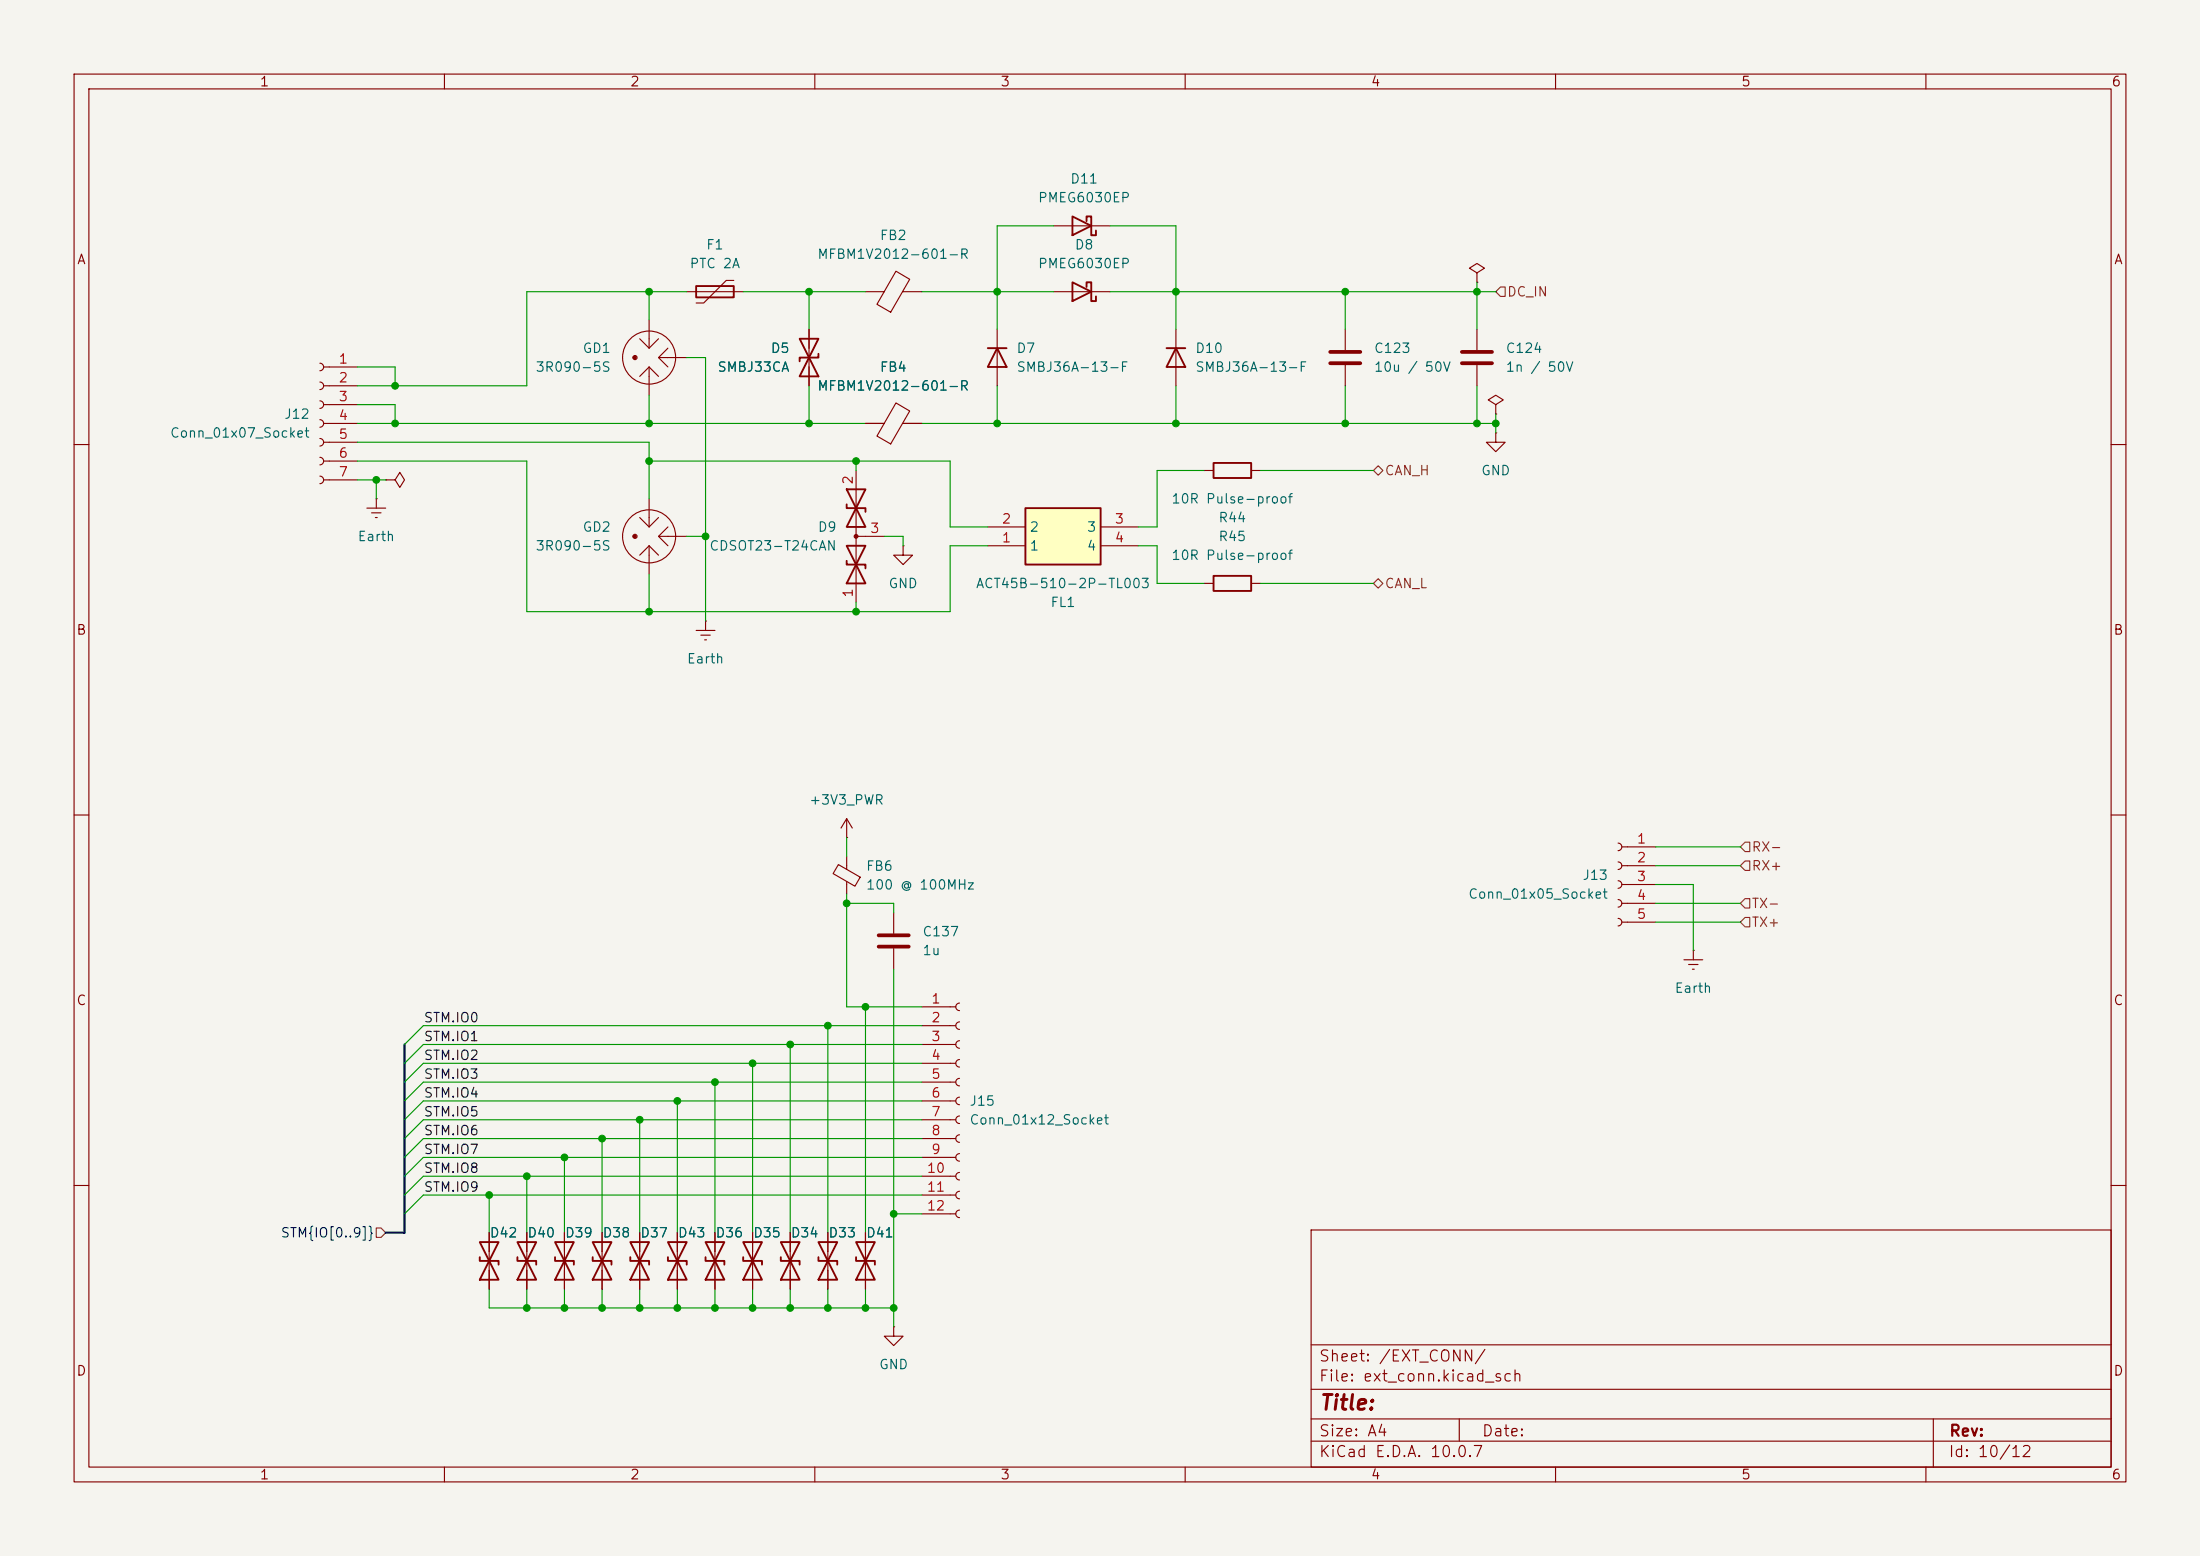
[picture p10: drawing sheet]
<svg xmlns="http://www.w3.org/2000/svg" width="297mm" height="210mm" viewBox="0 0 297 210" stroke-linecap="round" stroke-linejoin="round" font-family="sans-serif">
<path d="M0 0h297v210h-297z" fill="#f5f4ef" stroke="#f5f4ef" stroke-width=".14"/>
<g fill="none" stroke="#840000" stroke-width=".15">
<path d="M10 10h277v190h-277zM12 12h273v186h-273zM60 10v2M110 10v2M160 10v2M210 10v2M260 10v2M199.4 36.8l1-.6-1-.6-1 .6 1 .6v1.3M199.4 38.1h.1M43.2 49a.51 .51 0 0 1 .5 .5 .51 .51 0 0 1-.5 .5M43.2 51.6a.51 .51 0 0 1 .5 .5 .51 .51 0 0 1-.5 .5M43.2 54.1a.51 .51 0 0 1 .5 .5 .51 .51 0 0 1-.5 .5"/>
<path d="M43.2 56.6a.51 .51 0 0 1 .5 .6 .51 .51 0 0 1-.5 .5M43.2 59.2a.51 .51 0 0 1 .5 .5 .51 .51 0 0 1-.5 .5M43.7 49.5h4.6M43.7 52.1h4.6M43.7 54.6h4.6M43.7 57.2h4.6M43.7 59.7h4.6M86.4 45.7l1.2 1.3M87.6 43.2v3.8M87.6 49.5v3.8M87.6 49.5l1.3 1.3M87.6 49.5l-1.2 1.3"/>
<path d="M88.9 48.3h3.8M88.9 45.7l-1.3 1.3M90.2 47l-1.3 1.3 1.3 1.2M134.6 44.5v7.6M181.6 44.5v2.7M181.6 49.3v2.8M199.4 44.5v2.7M199.4 49.3v2.8M201.9 58.4v1.3h1.3l-1.3 1.3-1.2-1.3h1.2M201.9 58.4h.1M10 60h2M43.2 61.7a.51 .51 0 0 1 .5 .5 .51 .51 0 0 1-.5 .5"/>
<path d="M43.2 64.3a.51 .51 0 0 1 .5 .5 .51 .51 0 0 1-.5 .5M43.7 62.2h4.6M43.7 64.8h4.6M52.1 64.8h1.2l.7-1 .6 1-.6 1-.7-1M52.1 64.8h.1M86.4 69.9l1.2 1.2M87.6 67.3v3.8M87.6 73.7v3.8M87.6 73.7l1.3 1.2M87.6 73.7l-1.2 1.2M88.9 72.4h3.8M88.9 69.9l-1.3 1.2"/>
<path d="M90.2 71.1l-1.3 1.3 1.3 1.3M162.6 78.7h1.2M168.9 78.7h1.3M285 60h2M94 85.1h2.5M94.6 85.7h1.3M95.1 86.4h.3M95.2 83.8h.1M95.2 83.8v1.3M10 110h2M113.2 116.7l2.9 1.7-.7 1.2-2.9-1.7zM114.3 113h.1"/>
<path d="M114.3 110.5l-.8 1.3M114.3 110.5l.8 1.3M114.3 110.5v2.5M114.3 115.6v1.7M114.3 119v1.7M285 110h2M120.6 123.2v2.8M120.6 128v2.8M124.5 135.9h4.5M124.5 138.4h4.5M129.5 135.4a.51 .51 0 0 0-.5 .5 .51 .51 0 0 0 .5 .5M129.5 137.9a.51 .51 0 0 0-.5 .5 .51 .51 0 0 0 .5 .5"/>
<path d="M124.5 141h4.5M124.5 143.5h4.5M124.5 146.1h4.5M124.5 148.6h4.5M124.5 151.1h4.5M124.5 153.7h4.5M124.5 156.2h4.5M124.5 158.8h4.5M129.5 140.5a.51 .51 0 0 0-.5 .5 .51 .51 0 0 0 .5 .5M129.5 143a.51 .51 0 0 0-.5 .5 .51 .51 0 0 0 .5 .5M129.5 145.5a.51 .51 0 0 0-.5 .6 .51 .51 0 0 0 .5 .5M129.5 148.1a.51 .51 0 0 0-.5 .5 .51 .51 0 0 0 .5 .5"/>
<path d="M129.5 150.6a.51 .51 0 0 0-.5 .5 .51 .51 0 0 0 .5 .5M129.5 153.2a.51 .51 0 0 0-.5 .5 .51 .51 0 0 0 .5 .5M129.5 155.7a.51 .51 0 0 0-.5 .5 .51 .51 0 0 0 .5 .5M129.5 158.2a.51 .51 0 0 0-.5 .6 .51 .51 0 0 0 .5 .5M10 160h2M66 166.4v7.6M116.8 166.4v7.6M120.6 179.1v1.2h1.3l-1.3 1.3-1.2-1.3h1.2M120.6 179.1h.1M124.5 161.3h4.5M124.5 163.8h4.5M129.5 160.8a.51 .51 0 0 0-.5 .5 .51 .51 0 0 0 .5 .5"/>
<path d="M129.5 163.3a.51 .51 0 0 0-.5 .5 .51 .51 0 0 0 .5 .5M177 166h108v32h-108zM285 160h2M60 198v2M110 198v2M160 198v2M177 194.5h108M177 191.5h108M177 187.5h108M177 181.5h108M197 191.5v3M210 198v2"/>
<path d="M260 198v2M261 191.5v6.5"/>
<circle cx="85.6" cy="48.3" r=".13"/>
<circle cx="85.7" cy="48.3" r=".13"/>
<circle cx="85.7" cy="48.3" r=".28"/>
<circle cx="87.6" cy="48.3" r="3.6"/>
<circle cx="85.6" cy="72.4" r=".13"/>
<circle cx="85.7" cy="72.4" r=".13"/>
<circle cx="85.7" cy="72.4" r=".28"/>
<circle cx="87.6" cy="72.4" r="3.6"/>
</g>
<path d="M179.6 49h4M179.6 47.5h4M197.4 49h4M197.4 47.5h4M118.6 126.2h4.1M118.6 127.8h4.1" fill="none" stroke="#840000" stroke-width=".51"/>
<path d="M133.3 47h2.6M134.6 47l1.3 2.5h-2.6zM163.8 77.7h5.1v2.1h-5.1zM64.8 167.6h2.5l-2.5 5.1h2.5zM64.8 169.7v.5h2.5v.5M115.6 167.6h2.5l-2.5 5.1h2.5zM115.6 169.7v.5h2.5v.5" fill="none" stroke="#840000" stroke-width=".25"/>
<path d="M138.4 68.6h10.2v7.6h-10.2z" fill="#ffffc2"/>
<g fill="none" stroke="#840000" stroke-width=".25">
<path d="M94 38.6h5.1v1.5h-5.1zM144.8 29.2l2.5 1.3-2.5 1.3zM144.8 38.1l2.5 1.3-2.5 1.2zM146.7 29.8v-.6h.6v2.6h.7v-.7M146.7 38.7v-.6h.6v2.5h.7v-.6M107.9 45.7l2.6 5.1h-2.6l2.6-5.1zM110.5 47.8v.5h-2.6v.5M157.5 47h2.5M158.7 47l1.3 2.5h-2.5zM114.3 73.7l2.5 5h-2.5l2.5-5zM114.3 75.7v.5h2.5v.5M114.3 68.1v.5h2.5v.5"/>
<path d="M114.3 66l2.5 5.1h-2.5l2.5-5.1zM138.4 68.6h10.2v7.6h-10.2zM163.8 62.5h5.1v2h-5.1zM69.8 167.6h2.6l-2.6 5.1h2.6zM69.8 169.7v.5h2.6v.5M74.9 167.6h2.6l-2.6 5.1h2.6zM74.9 169.7v.5h2.6v.5M80 167.6h2.5l-2.5 5.1h2.5zM80 169.7v.5h2.5v.5M85.1 167.6h2.5l-2.5 5.1h2.5zM85.1 169.7v.5h2.5v.5M90.2 167.6h2.5l-2.5 5.1h2.5z"/>
<path d="M90.2 169.7v.5h2.5v.5M95.2 167.6h2.6l-2.6 5.1h2.6zM95.2 169.7v.5h2.6v.5M100.3 167.6h2.6l-2.6 5.1h2.6zM100.3 169.7v.5h2.6v.5M105.4 167.6h2.5l-2.5 5.1h2.5zM105.4 169.7v.5h2.5v.5M110.5 167.6h2.5l-2.5 5.1h2.5zM110.5 169.7v.5h2.5v.5"/>
</g>
<g fill="none" stroke="#840000" stroke-width=".15">
<path d="M92.7 39.4h7.6M99.1 37.8h-1.1l-3 3.1h-1M116.8 39.4h2.6M121 36.6l1.8 1.1-2.6 4.4-1.8-1zM121.9 39.4h2.6M142.2 30.5h7.7M142.2 39.4h7.7M109.2 44.5v7.6M116.8 57.2h2.6M121 54.4l1.8 1.1-2.6 4.4-1.8-1zM121.9 57.2h2.6M158.7 44.5v7.6"/>
<path d="M201.9 54.6l1-.6-1-.7-1 .7 1 .6v1.3M201.9 55.9h.1M49.5 68.6h2.6M50.2 69.2h1.2M50.7 69.9h.2M50.8 67.3h.1M50.8 67.3v1.3M115.6 72.4h3.8M115.6 63.5v17.8M121.9 73.7v1.2h1.3l-1.3 1.3-1.3-1.3h1.3M121.9 73.7h.1M133.3 73.7h5.1"/>
<path d="M133.3 71.1h5.1M148.6 73.7h5.1M148.6 71.1h5.1M162.6 63.5h1.2M168.9 63.5h1.3M218.4 113.8a.51 .51 0 0 1 .5 .5 .51 .51 0 0 1-.5 .5M218.4 116.3a.51 .51 0 0 1 .5 .5 .51 .51 0 0 1-.5 .5M218.4 118.9a.51 .51 0 0 1 .5 .5 .51 .51 0 0 1-.5 .5M218.9 114.3h4.6M218.9 116.8h4.6M218.9 119.4h4.6M218.4 121.4a.51 .51 0 0 1 .5 .5 .51 .51 0 0 1-.5 .5"/>
<path d="M218.4 124a.51 .51 0 0 1 .5 .5 .51 .51 0 0 1-.5 .5M218.9 121.9h4.6M218.9 124.5h4.6M227.3 129.5h2.6M228 130.2h1.2M228.5 130.8h.2M228.6 128.3h.1M228.6 128.3v1.2M66 166.4v2.5M66 171.5v2.5M71.1 166.4v7.6M76.2 166.4v7.6"/>
<path d="M81.3 166.4v7.6M86.4 166.4v7.6M91.4 166.4v7.6M96.5 166.4v7.6M101.6 166.4v7.6M106.7 166.4v7.6M111.8 166.4v7.6M116.8 166.4v2.5M116.8 171.5v2.5"/>
</g>
<circle cx="115.6" cy="72.4" r=".25" fill="#840000" stroke="#840000" stroke-width=".15"/>
<path d="M202.6 38.7h.6v1.3h-.6l-.7-.6zM185.4 78.7l.7-.6 .6 .6-.6 .7zM186.1 62.9l.6 .6-.6 .6-.7-.6zM235.6 116.2h.6v1.3h-.6l-.7-.7zM235.6 113.7h.6v1.2h-.6l-.7-.6zM235.6 123.8h.6v1.3h-.6l-.7-.6zM235.6 121.3h.6v1.3h-.6l-.7-.7zM50.8 165.7h.6l.7 .7-.7 .6h-.6z" fill="none" stroke="#725600" stroke-width=".15"/>
<path d="M54.6 141v25.4h-2.5" fill="none" stroke="#000084" stroke-width=".3"/>
<g fill="none" stroke="#009600" stroke-width=".15">
<path d="M87.6 39.4v3.8M92.7 39.4h-21.6v12.7h-22.8M100.3 39.4h16.5M109.2 39.4v5.1M124.5 39.4h17.7M142.2 30.5h-7.6v14M149.9 39.4h52M149.9 30.5h8.8v14M181.6 39.4v5.1M199.4 38.1v6.4M48.3 57.2h68.5M48.3 59.7h39.3v7.6"/>
<path d="M48.3 49.5h5v2.6M48.3 54.6h5v2.6M87.6 53.3v3.9M92.7 48.3h2.5v35.5M109.2 52.1v5.1M124.5 57.2h77.4M134.6 52.1v5.1M158.7 52.1v5.1M181.6 52.1v5.1M199.4 52.1v5.1M201.9 55.9v2.5M48.3 62.2h22.8v20.4h57.2v-8.9h5"/>
<path d="M48.3 64.8h3.8M50.8 64.8v2.5M87.6 62.2h40.7v8.9h5M87.6 77.5v5.1M92.7 72.4h2.5M115.6 62.2v1.3M119.4 72.4h2.5v1.3M153.7 73.7h2.5v5h6.4M162.6 63.5h-6.4v7.6h-2.5M170.2 63.5h15.2M170.2 78.7h15.2M115.6 81.3v1.3"/>
<path d="M114.3 113v2.6M223.5 114.3h11.4M223.5 119.4h5.1v8.9M223.5 116.8h11.4M111.8 138.4v28M114.3 121.9h6.3v1.3M114.3 120.7v15.2h10.2M116.8 135.9v30.5M120.6 130.8v48.3M124.5 138.4h-67.4l-2.5 2.6M223.5 124.5h11.4M223.5 121.9h11.4"/>
<path d="M71.1 158.8v7.6M76.2 156.2v10.2M81.3 153.7v12.7M86.4 151.1v15.3M91.4 148.6v17.8M96.5 146.1v20.3M101.6 143.5v22.9M106.7 141v25.4M124.5 158.8h-67.4l-2.5 2.5M124.5 153.7h-67.4l-2.5 2.5M124.5 148.6h-67.4l-2.5 2.5M124.5 156.2h-67.4l-2.5 2.6"/>
<path d="M124.5 151.1h-67.4l-2.5 2.6M124.5 146.1h-67.4l-2.5 2.5M124.5 143.5h-67.4l-2.5 2.6M124.5 141h-67.4l-2.5 2.5M66 174v2.5h54.6M66 161.3v5.1M71.1 174v2.5M76.2 174v2.5M81.3 174v2.5M86.4 174v2.5M91.4 174v2.5M96.5 174v2.5"/>
<path d="M101.6 174v2.5M106.7 174v2.5M111.8 174v2.5M116.8 174v2.5M120.6 163.8h3.9M124.5 161.3h-67.4l-2.5 2.5"/>
</g>
<g fill="#009600" stroke="#009600" stroke-width=".14">
<circle cx="114.3" cy="121.9" r=".46"/>
<circle cx="111.8" cy="138.4" r=".46"/>
<circle cx="116.8" cy="135.9" r=".46"/>
<circle cx="96.5" cy="146.1" r=".46"/>
<circle cx="101.6" cy="143.5" r=".46"/>
<circle cx="106.7" cy="141" r=".46"/>
<circle cx="101.6" cy="176.5" r=".46"/>
<circle cx="106.7" cy="176.5" r=".46"/>
<circle cx="81.3" cy="176.5" r=".46"/>
<circle cx="96.5" cy="176.5" r=".46"/>
<circle cx="91.4" cy="176.5" r=".46"/>
<circle cx="71.1" cy="176.5" r=".46"/>
<circle cx="76.2" cy="176.5" r=".46"/>
<circle cx="86.4" cy="176.5" r=".46"/>
<circle cx="71.1" cy="158.8" r=".46"/>
<circle cx="66" cy="161.3" r=".46"/>
<circle cx="86.4" cy="151.1" r=".46"/>
<circle cx="91.4" cy="148.6" r=".46"/>
<circle cx="76.2" cy="156.2" r=".46"/>
<circle cx="81.3" cy="153.7" r=".46"/>
<circle cx="111.8" cy="176.5" r=".46"/>
<circle cx="116.8" cy="176.5" r=".46"/>
<circle cx="120.6" cy="176.5" r=".46"/>
<circle cx="120.6" cy="163.8" r=".46"/>
<circle cx="181.6" cy="39.4" r=".46"/>
<circle cx="134.6" cy="57.2" r=".46"/>
<circle cx="134.6" cy="39.4" r=".46"/>
<circle cx="158.7" cy="57.2" r=".46"/>
<circle cx="158.7" cy="39.4" r=".46"/>
<circle cx="87.6" cy="57.2" r=".46"/>
<circle cx="87.6" cy="62.2" r=".46"/>
<circle cx="53.3" cy="52.1" r=".46"/>
<circle cx="53.3" cy="57.2" r=".46"/>
<circle cx="87.6" cy="39.4" r=".46"/>
<circle cx="50.8" cy="64.8" r=".46"/>
<circle cx="199.4" cy="57.2" r=".46"/>
<circle cx="181.6" cy="57.2" r=".46"/>
<circle cx="201.9" cy="57.2" r=".46"/>
<circle cx="199.4" cy="39.4" r=".46"/>
<circle cx="95.2" cy="72.4" r=".46"/>
<circle cx="115.6" cy="82.6" r=".46"/>
<circle cx="115.6" cy="62.2" r=".46"/>
<circle cx="109.2" cy="57.2" r=".46"/>
<circle cx="109.2" cy="39.4" r=".46"/>
<circle cx="87.6" cy="82.6" r=".46"/>
</g>
<text font-size="2" fill="#840000" x="178" y="190.8">Title:</text>
<g font-size="1.5" fill="#840000">
<text x="178" y="184.1">Sheet: /EXT_CONN/</text>
<text x="178" y="186.8">File: ext_conn.kicad_sch</text>
<text x="178" y="197">KiCad E.D.A. 10.0.7</text>
<text x="178" y="194.2">Size: A4</text>
<text x="200" y="194.2">Date:</text>
<text x="263" y="197">Id: 10/12</text>
<text x="263" y="194.2">Rev:</text>
</g>
<g font-size="1.3" fill="#840000">
<text x="35" y="12">1</text>
<text x="85" y="12">2</text>
<text x="135" y="12">3</text>
<text x="185" y="12">4</text>
<text x="235" y="12">5</text>
<text x="285" y="12">6</text>
<text x="10.3" y="36">A</text>
<text x="285.3" y="36">A</text>
<text x="10.2" y="86">B</text>
<text x="285.2" y="86">B</text>
<text x="10.2" y="136">C</text>
<text x="285.2" y="136">C</text>
<text x="10.2" y="186">D</text>
<text x="285.2" y="186">D</text>
<text x="35" y="200">1</text>
<text x="85" y="200">2</text>
<text x="135" y="200">3</text>
<text x="185" y="200">4</text>
<text x="235" y="200">5</text>
<text x="285" y="200">6</text>
</g>
<g font-size="1.3" fill="#006464">
<text x="140" y="27.6">PMEG6030EP</text>
<text x="144.4" y="25.1">D11</text>
<text x="95.2" y="34">F1</text>
<text x="110.3" y="35.3">MFBM1V2012-601-R</text>
<text x="118.7" y="32.7">FB2</text>
<text x="145" y="34">D8</text>
<text x="93" y="36.5">PTC 2A</text>
<text x="140" y="36.5">PMEG6030EP</text>
<text x="78.6" y="48">GD1</text>
<text x="104" y="48">D5</text>
<text x="137.1" y="48">D7</text>
<text x="161.3" y="48">D10</text>
<text x="185.4" y="48">C123</text>
<text x="203.2" y="48">C124</text>
<text x="72.2" y="50.5">3R090-5S</text>
<text x="96.8" y="50.5">SMBJ33CA</text>
<text x="110.3" y="53">MFBM1V2012-601-R</text>
<text x="118.7" y="50.5">FB4</text>
<text x="137.1" y="50.5">SMBJ36A-13-F</text>
<text x="161.3" y="50.5">SMBJ36A-13-F</text>
<text x="185.4" y="50.5">10u / 50V</text>
<text x="203.2" y="50.5">1n / 50V</text>
<text x="22.9" y="59.4">Conn_01x07_Socket</text>
<text x="38.3" y="56.8">J12</text>
<text x="199.9" y="64.5">GND</text>
<text x="158" y="68.3">10R Pulse-proof</text>
<text x="164.4" y="70.8">R44</text>
<text x="48.2" y="73.4">Earth</text>
<text x="72.2" y="74.6">3R090-5S</text>
<text x="78.6" y="72.1">GD2</text>
<text x="95.7" y="74.6">CDSOT23-T24CAN</text>
<text x="110.3" y="72.1">D9</text>
<text x="138.9" y="74.6">1</text>
<text x="138.9" y="72.1">2</text>
<text x="146.6" y="72.1">3</text>
<text x="146.6" y="74.6">4</text>
<text x="158" y="75.9">10R Pulse-proof</text>
<text x="164.4" y="73.4">R45</text>
<text x="119.9" y="79.7">GND</text>
<text x="131.7" y="79.7">ACT45B-510-2P-TL003</text>
<text x="141.7" y="82.2">FL1</text>
<text x="92.6" y="89.9">Earth</text>
<text x="109.2" y="108.9">+3V3_PWR</text>
<text x="116.8" y="117.8">FB6</text>
<text x="213.5" y="119.1">J13</text>
<text x="116.8" y="120.4">100 @ 100MHz</text>
<text x="198.1" y="121.6">Conn_01x05_Socket</text>
<text x="124.4" y="126.7">C137</text>
<text x="124.4" y="129.2">1u</text>
<text x="226" y="134.3">Earth</text>
<text x="130.8" y="149.6">J15</text>
<text x="130.8" y="152.1">Conn_01x12_Socket</text>
<text x="66" y="167.3">D42</text>
<text x="71.1" y="167.3">D40</text>
<text x="76.2" y="167.3">D39</text>
<text x="81.3" y="167.3">D38</text>
<text x="86.3" y="167.3">D37</text>
<text x="91.4" y="167.3">D43</text>
<text x="96.5" y="167.3">D36</text>
<text x="101.6" y="167.3">D35</text>
<text x="106.7" y="167.3">D34</text>
<text x="111.7" y="167.3">D33</text>
<text x="116.8" y="167.3">D41</text>
<text x="118.6" y="185.1">GND</text>
</g>
<g font-size="1.3" fill="#725600">
<text x="203.4" y="40.3">DC_IN</text>
<text x="186.9" y="64.5">CAN_H</text>
<text x="186.9" y="79.7">CAN_L</text>
<text x="236.4" y="117.8">RX+</text>
<text x="236.4" y="115.3">RX-</text>
<text x="236.4" y="125.4">TX+</text>
<text x="236.4" y="122.9">TX-</text>
</g>
<g font-size="1.3" fill="#a90000">
<text x="45.6" y="49.4">1</text>
<text x="45.6" y="51.9">2</text>
<text x="45.6" y="54.5">3</text>
<text x="45.6" y="57">4</text>
<text x="45.6" y="59.6">5</text>
<text x="45.6" y="62.1">6</text>
<text x="45.6" y="64.6">7</text>
<text x="115.4" y="65.5" transform="rotate(-90 115.4 65.5)">2</text>
<text x="135.2" y="71">2</text>
<text x="150.4" y="71">3</text>
<text x="117.4" y="72.3">3</text>
<text x="135.2" y="73.5">1</text>
<text x="150.4" y="73.5">4</text>
<text x="115.4" y="80.7" transform="rotate(-90 115.4 80.7)">1</text>
<text x="220.9" y="114.2">1</text>
<text x="220.9" y="116.7">2</text>
<text x="220.9" y="119.2">3</text>
<text x="220.9" y="121.8">4</text>
<text x="220.9" y="124.3">5</text>
<text x="125.6" y="135.8">1</text>
<text x="125.6" y="138.3">2</text>
<text x="125.6" y="140.8">3</text>
<text x="125.6" y="143.4">4</text>
<text x="125.6" y="145.9">5</text>
<text x="125.6" y="148.5">6</text>
<text x="125.6" y="151">7</text>
<text x="125.6" y="153.5">8</text>
<text x="125" y="158.6">10</text>
<text x="125" y="161.2">11</text>
<text x="125.6" y="156.1">9</text>
<text x="125" y="163.7">12</text>
</g>
<g font-size="1.3" fill="#0f0f0f">
<text x="57.1" y="140.8">STM.IO1</text>
<text x="57.1" y="138.3">STM.IO0</text>
<text x="57.1" y="143.4">STM.IO2</text>
<text x="57.1" y="145.9">STM.IO3</text>
<text x="57.1" y="148.5">STM.IO4</text>
<text x="57.1" y="151">STM.IO5</text>
<text x="57.1" y="153.5">STM.IO6</text>
<text x="57.1" y="161.2">STM.IO9</text>
<text x="57.1" y="156.1">STM.IO7</text>
<text x="57.1" y="158.6">STM.IO8</text>
</g>
<text font-size="1.3" fill="#000084" x="37.8" y="167.3">STM{IO[0..9]}</text>
</svg>
